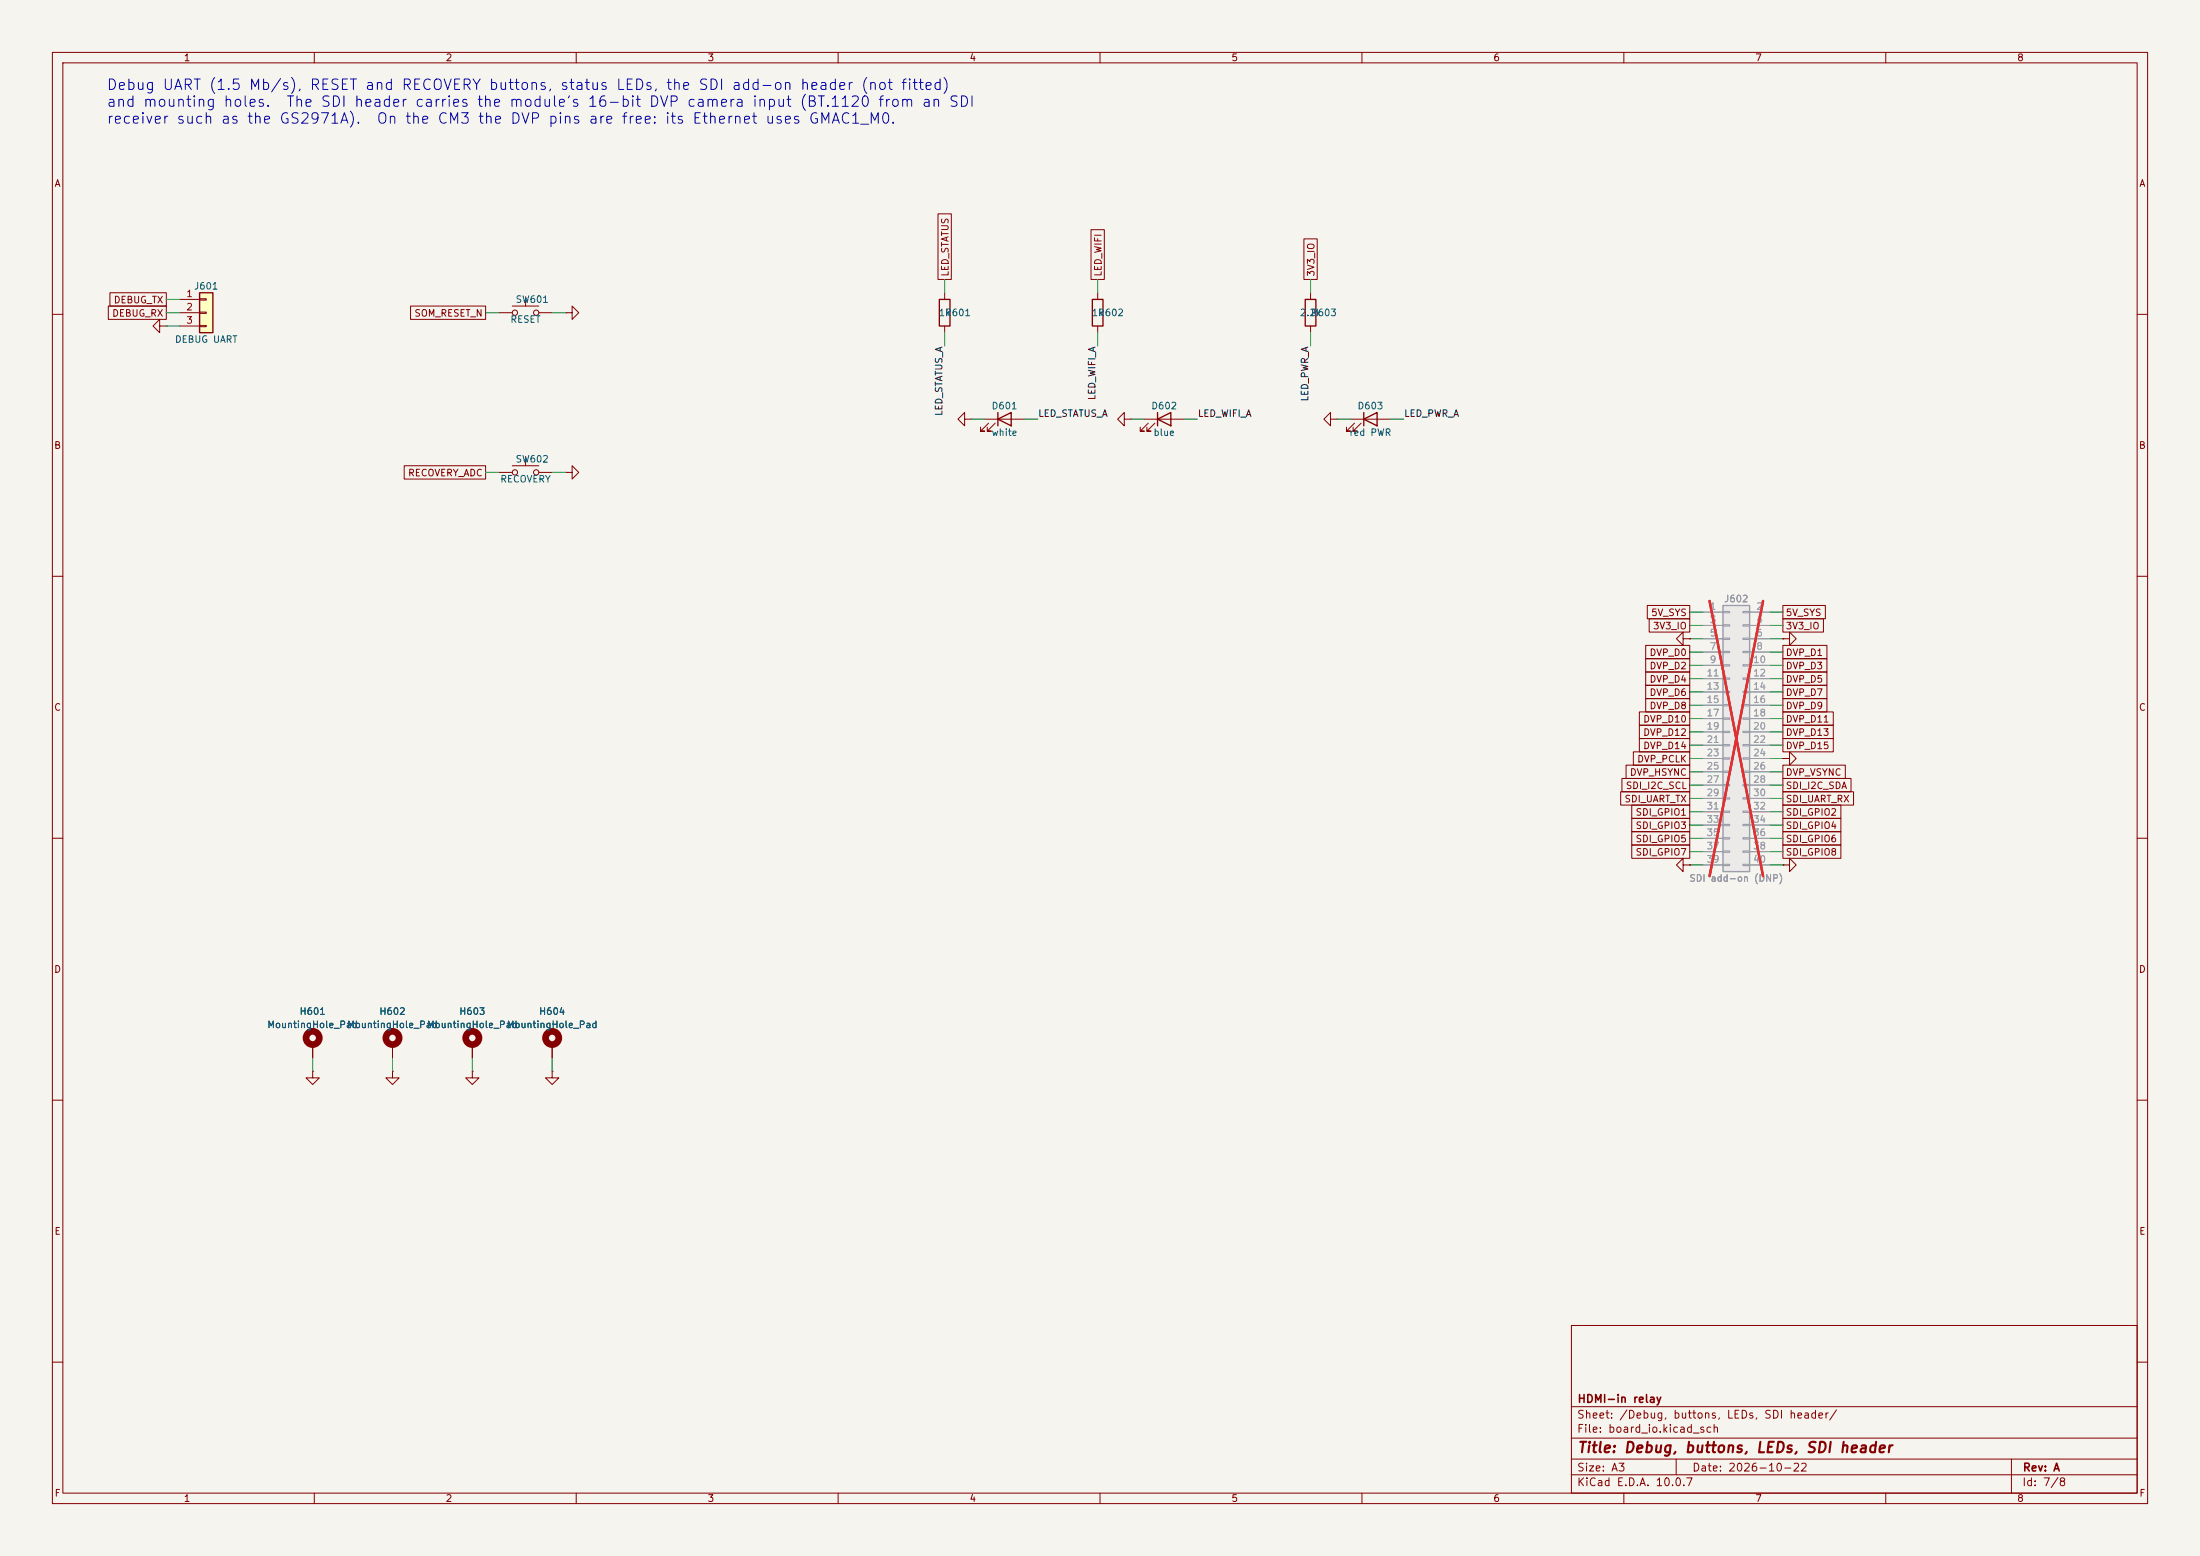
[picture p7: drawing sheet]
<svg xmlns="http://www.w3.org/2000/svg" width="420mm" height="297mm" viewBox="0 0 420 297" stroke-linecap="round" stroke-linejoin="round" font-family="sans-serif">
<path d="M0 0h420v297h-420z" fill="#f5f4ef" stroke="#f5f4ef" stroke-width=".19"/>
<g fill="none" stroke="#840000" stroke-width=".19">
<path d="M10 10h400v277h-400zM12 12h396v273h-396zM60 10v2M110 10v2M160 10v2M210 10v2M260 10v2M310 10v2M360 10v2M95.2 59.7h2.6M97.8 58.4h5.1M100.3 56.6v1.8"/>
<path d="M102.9 59.7h2.5M10 60h2M408 60h2M10 110h2M408 110h2M10 160h2M408 160h2M10 210h2M408 210h2M300 253h108v32h-108zM10 260h2M300 278.5h108"/>
<path d="M300 274.5h108M300 268.5h108M320 278.5v3M384 278.5v6.5M408 260h2M60 285v2M110 285v2M160 285v2M210 285v2M260 285v2M300 281.5h108M310 285v2"/>
<path d="M360 285v2"/>
<circle cx="98.3" cy="59.7" r=".51"/>
<circle cx="102.4" cy="59.7" r=".51"/>
</g>
<path d="M328.9 115.6h5.1v50.8h-5.1z" fill="#ebeae8"/>
<path d="M328.9 115.6h5.1v50.8h-5.1z" fill="none" stroke="#9c9b98" stroke-width=".25"/>
<g fill="none" stroke="#9c9b98" stroke-width=".19">
<path d="M325.1 116.8h3.8M325.1 119.4h3.8M328.9 116.7h1.3v.3h-1.3zM328.9 119.3h1.3v.2h-1.3zM332.7 116.7h1.3v.3h-1.3zM332.7 119.3h1.3v.2h-1.3zM334 116.8h3.8M334 119.4h3.8M325.1 121.9h3.8M325.1 124.5h3.8M325.1 127h3.8M325.1 129.5h3.8"/>
<path d="M325.1 132.1h3.8M325.1 134.6h3.8M325.1 137.2h3.8M325.1 139.7h3.8M328.9 121.8h1.3v.2h-1.3zM328.9 124.3h1.3v.3h-1.3zM328.9 126.9h1.3v.2h-1.3zM328.9 129.4h1.3v.3h-1.3zM328.9 132h1.3v.2h-1.3zM328.9 134.5h1.3v.2h-1.3zM328.9 137h1.3v.3h-1.3zM328.9 139.6h1.3v.2h-1.3z"/>
<path d="M332.7 121.8h1.3v.2h-1.3zM332.7 124.3h1.3v.3h-1.3zM332.7 126.9h1.3v.2h-1.3zM332.7 129.4h1.3v.3h-1.3zM332.7 132h1.3v.2h-1.3zM332.7 134.5h1.3v.2h-1.3zM332.7 137h1.3v.3h-1.3zM332.7 139.6h1.3v.2h-1.3zM334 121.9h3.8M334 124.5h3.8M334 127h3.8M334 129.5h3.8"/>
<path d="M334 132.1h3.8M334 134.6h3.8M334 137.2h3.8M334 139.7h3.8M325.1 142.2h3.8M325.1 144.8h3.8M325.1 147.3h3.8M325.1 149.9h3.8M325.1 152.4h3.8M325.1 154.9h3.8M325.1 157.5h3.8M328.9 142.1h1.3v.3h-1.3z"/>
<path d="M328.9 144.7h1.3v.2h-1.3zM328.9 147.2h1.3v.2h-1.3zM328.9 149.7h1.3v.3h-1.3zM328.9 152.3h1.3v.2h-1.3zM328.9 154.8h1.3v.3h-1.3zM328.9 157.4h1.3v.2h-1.3zM328.9 159.9h1.3v.2h-1.3zM332.7 142.1h1.3v.3h-1.3zM332.7 144.7h1.3v.2h-1.3zM332.7 147.2h1.3v.2h-1.3zM332.7 149.7h1.3v.3h-1.3zM332.7 152.3h1.3v.2h-1.3z"/>
<path d="M332.7 154.8h1.3v.3h-1.3zM332.7 157.4h1.3v.2h-1.3zM332.7 159.9h1.3v.2h-1.3zM334 142.2h3.8M334 144.8h3.8M334 147.3h3.8M334 149.9h3.8M334 152.4h3.8M334 154.9h3.8M334 157.5h3.8M325.1 160h3.8M325.1 162.6h3.8"/>
<path d="M325.1 165.1h3.8M328.9 162.4h1.3v.3h-1.3zM328.9 165h1.3v.2h-1.3zM332.7 162.4h1.3v.3h-1.3zM332.7 165h1.3v.2h-1.3zM334 160h3.8M334 162.6h3.8M334 165.1h3.8"/>
</g>
<path d="M326.4 114.7l10.2 52.5M336.6 114.7l-10.2 52.5" fill="none" stroke="#e12e31" stroke-width=".46"/>
<path d="M250.2 55.9v1.3M250.2 62.2v1.3M254 80v-1.3l-1.3 1.3 1.3 1.3v-1.3h1.3M255.3 80h.1" fill="none" stroke="#840000" stroke-width=".19"/>
<path d="M249.2 57.2h2v5h-2z" fill="none" stroke="#840000" stroke-width=".25"/>
<path d="M38.1 55.9h2.5v7.6h-2.5z" fill="#ffffc2"/>
<path d="M38.1 55.9h2.5v7.6h-2.5zM179.3 57.2h2.1v5h-2.1zM208.5 57.2h2.1v5h-2.1zM190.5 78.7v2.6M221 78.7v2.6M260.3 78.7v2.6M190.5 80l2.5-1.3v2.6zM221 80l2.5-1.3v2.6zM260.3 80l2.6-1.3v2.6z" fill="none" stroke="#840000" stroke-width=".25"/>
<g fill="none" stroke="#840000" stroke-width=".19">
<path d="M20.7 58.4h11v2.6h-11zM21 55.9h10.7v2.5h-10.7zM34.3 57.2h3.8M34.3 59.7h3.8M38.1 57h1.3v.3h-1.3zM38.1 59.6h1.3v.2h-1.3zM78.4 58.4h14.3v2.6h-14.3zM107.9 59.7h1.3v-1.3l1.3 1.3-1.3 1.3v-1.3M107.9 59.7h.1M179.1 40.8h2.5v12.5h-2.5zM180.3 55.9v1.3M208.3 43.8h2.5v9.5h-2.5z"/>
<path d="M209.5 55.9v1.3M248.9 45.6h2.6v7.7h-2.6zM30.5 62.2v-1.2l-1.3 1.2 1.3 1.3v-1.3h1.2M31.7 62.2h.1M34.3 62.2h3.8M38.1 62.1h1.3v.3h-1.3zM180.3 62.2v1.3M209.5 62.2v1.3M77.2 88.9h15.5v2.5h-15.5zM95.2 90.2h2.6M97.8 88.9h5.1M100.3 87.1v1.8"/>
<path d="M102.9 90.2h2.5M107.9 90.2h1.3v-1.3l1.3 1.3-1.3 1.2v-1.2M107.9 90.2h.1M184.1 80v-1.3l-1.2 1.3 1.2 1.3v-1.3h1.3M185.4 80h.1M188 80h7.6M188.7 80.8l-1.5 1.5h.8h-.8v-.8M190 80.8l-1.5 1.5h.7h-.7v-.8M214.6 80v-1.3l-1.2 1.3 1.2 1.3v-1.3h1.3M215.9 80h.1M218.4 80h7.7M219.2 80.8l-1.5 1.5h.7h-.7v-.8"/>
<path d="M220.5 80.8l-1.6 1.5h.8h-.8v-.8M257.8 80h7.6M258.6 80.8l-1.6 1.5h.8h-.8v-.8M259.8 80.8l-1.5 1.5h.8h-.8v-.8M314.5 115.6h8.1v2.5h-8.1zM314.8 118.1h7.8v2.6h-7.8zM340.4 118.1h7.7v2.6h-7.7zM340.4 115.6h8.1v2.5h-8.1zM313 135.9h9.6v2.5h-9.6zM313 138.4h9.6v2.6h-9.6zM314.2 125.7h8.4v2.6h-8.4zM314.2 123.2h8.4v2.5h-8.4z"/>
<path d="M314.2 130.8h8.4v2.6h-8.4zM314.2 128.3h8.4v2.5h-8.4zM314.2 133.3h8.4v2.6h-8.4zM321.3 121.9v-1.2l-1.3 1.2 1.3 1.3v-1.3h1.3M322.6 121.9h.1M340.4 121.9h1.2v-1.2l1.3 1.2-1.3 1.3v-1.3M340.4 121.9h.1M340.4 138.4h9.6v2.6h-9.6zM340.4 135.9h9.6v2.5h-9.6zM340.4 133.3h8.4v2.6h-8.4zM340.4 130.8h8.4v2.6h-8.4zM340.4 123.2h8.4v2.5h-8.4z"/>
<path d="M340.4 128.3h8.4v2.5h-8.4zM340.4 125.7h8.4v2.6h-8.4zM309.4 151.1h13.2v2.6h-13.2zM309.6 148.6h13v2.5h-13zM310.4 146h12.2v2.6h-12.2zM311.5 156.2h11.1v2.6h-11.1zM311.5 158.7h11.1v2.6h-11.1zM311.5 153.7h11.1v2.5h-11.1zM311.8 143.5h10.8v2.6h-10.8zM313 141h9.6v2.5h-9.6zM340.4 144.8h1.2v-1.3l1.3 1.3-1.3 1.3v-1.3M340.4 144.8h.1"/>
<path d="M340.4 141h9.6v2.5h-9.6zM340.4 151.1h13.4v2.6h-13.4zM340.4 146h11.9v2.6h-11.9zM340.4 148.6h13v2.5h-13zM340.4 153.7h11v2.5h-11zM340.4 156.2h11v2.6h-11zM340.4 158.7h11v2.6h-11zM311.5 161.3h11.1v2.5h-11.1zM321.3 165.1v-1.3l-1.3 1.3 1.3 1.3v-1.3h1.3M322.6 165.1h.1M340.4 165.1h1.2v-1.3l1.3 1.3-1.3 1.3v-1.3M340.4 165.1h.1"/>
<path d="M340.4 161.3h11v2.5h-11zM59.7 199.4v2.5M74.9 199.4v2.5M90.2 199.4v2.5M105.4 199.4v2.5M59.7 204.5v1.2h1.3l-1.3 1.3-1.3-1.3h1.3M59.7 204.5h.1M74.9 204.5v1.2h1.3l-1.3 1.3-1.2-1.3h1.2M74.9 204.5h.1M90.2 204.5v1.2h1.2l-1.2 1.3-1.3-1.3h1.3M90.2 204.5h.1M105.4 204.5v1.2h1.3l-1.3 1.3-1.3-1.3h1.3"/>
<path d="M105.4 204.5h.1"/>
<circle cx="98.3" cy="90.2" r=".51"/>
<circle cx="102.4" cy="90.2" r=".51"/>
</g>
<g fill="none" stroke="#840000" stroke-width="1.3">
<circle cx="59.7" cy="198.1" r="1.27"/>
<circle cx="74.9" cy="198.1" r="1.27"/>
<circle cx="90.2" cy="198.1" r="1.27"/>
<circle cx="105.4" cy="198.1" r="1.27"/>
</g>
<g fill="none" stroke="#009600" stroke-width=".19">
<path d="M31.7 59.7h2.6M31.7 57.2h2.6M92.7 59.7h2.5M105.4 59.7h2.5M180.3 53.3v2.6M209.5 53.3v2.6M250.2 53.3v2.6M31.7 62.2h2.6M180.3 63.5v2.5M209.5 63.5v2.5M250.2 63.5v2.5M92.7 90.2h2.5"/>
<path d="M105.4 90.2h2.5M185.4 80h2.6M195.6 80h2.5M215.9 80h2.5M226.1 80h2.5M255.3 80h2.5M265.4 80h2.6M322.6 116.8h2.5M322.6 119.4h2.5M337.8 116.8h2.6M337.8 119.4h2.6M322.6 121.9h2.5"/>
<path d="M322.6 137.2h2.5M322.6 132.1h2.5M322.6 129.5h2.5M322.6 139.7h2.5M322.6 127h2.5M322.6 134.6h2.5M322.6 124.5h2.5M337.8 121.9h2.6M337.8 137.2h2.6M337.8 132.1h2.6M337.8 129.5h2.6M337.8 139.7h2.6"/>
<path d="M337.8 127h2.6M337.8 134.6h2.6M337.8 124.5h2.6M322.6 157.5h2.5M322.6 154.9h2.5M322.6 152.4h2.5M322.6 149.9h2.5M322.6 142.2h2.5M322.6 144.8h2.5M322.6 147.3h2.5M337.8 157.5h2.6M337.8 154.9h2.6"/>
<path d="M337.8 152.4h2.6M337.8 149.9h2.6M337.8 142.2h2.6M337.8 144.8h2.6M337.8 147.3h2.6M322.6 165.1h2.5M322.6 162.6h2.5M322.6 160h2.5M337.8 165.1h2.6M337.8 162.6h2.6M337.8 160h2.6M59.7 201.9v2.6"/>
<path d="M74.9 201.9v2.6M90.2 201.9v2.6M105.4 201.9v2.6"/>
</g>
<g fill="none" stroke="#9c9b98" stroke-width=".19">
<path d="M325.1 116.8h3.8M325.1 119.4h3.8M334 116.8h3.8M334 119.4h3.8M325.1 121.9h3.8M325.1 124.5h3.8M325.1 127h3.8M325.1 129.5h3.8M325.1 132.1h3.8M325.1 134.6h3.8M325.1 137.2h3.8M325.1 139.7h3.8"/>
<path d="M334 121.9h3.8M334 124.5h3.8M334 127h3.8M334 129.5h3.8M334 132.1h3.8M334 134.6h3.8M334 137.2h3.8M334 139.7h3.8M325.1 142.2h3.8M325.1 144.8h3.8M325.1 147.3h3.8M325.1 149.9h3.8"/>
<path d="M325.1 152.4h3.8M325.1 154.9h3.8M325.1 157.5h3.8M334 142.2h3.8M334 144.8h3.8M334 147.3h3.8M334 149.9h3.8M334 152.4h3.8M334 154.9h3.8M334 157.5h3.8M325.1 160h3.8M325.1 162.6h3.8"/>
<path d="M325.1 165.1h3.8M334 160h3.8M334 162.6h3.8M334 165.1h3.8"/>
</g>
<path d="M326.4 114.7l10.2 52.5M336.6 114.7l-10.2 52.5" fill="none" stroke="#e12e31" stroke-width=".46"/>
<g font-size="2" fill="#0000c2">
<text x="20.2" y="17.7">Debug UART (1.5 Mb/s), RESET and RECOVERY buttons, status LEDs, the SDI add-on header (not fitted)</text>
<text x="20.2" y="20.9">and mounting holes.</text>
<text x="54.5" y="20.9">The SDI header carries the module's 16-bit DVP camera input (BT.1120 from an SDI</text>
<text x="20.2" y="24.1">receiver such as the GS2971A).</text>
<text x="71.7" y="24.1">On the CM3 the DVP pins are free: its Ethernet uses GMAC1_M0.</text>
</g>
<text font-size="2" fill="#840000" x="301" y="277.8">Title: Debug, buttons, LEDs, SDI header</text>
<g font-size="1.5" fill="#840000">
<text x="301" y="268.1">HDMI-in relay</text>
<text x="300.9" y="273.8">File: board_io.kicad_sch</text>
<text x="300.9" y="271.1">Sheet: /Debug, buttons, LEDs, SDI header/</text>
<text x="300.9" y="281.2">Size: A3</text>
<text x="322.9" y="281.2">Date: 2026-10-22</text>
<text x="386" y="281.2">Rev: A</text>
<text x="300.9" y="284">KiCad E.D.A. 10.0.7</text>
<text x="385.9" y="284">Id: 7/8</text>
</g>
<g font-size="1.3" fill="#840000">
<text x="35" y="12">1</text>
<text x="85" y="12">2</text>
<text x="135" y="12">3</text>
<text x="185" y="12">4</text>
<text x="235" y="12">5</text>
<text x="285" y="12">6</text>
<text x="335" y="12">7</text>
<text x="385" y="12">8</text>
<text x="10.3" y="36">A</text>
<text x="408.3" y="36">A</text>
<text x="181.4" y="52.9" transform="rotate(-90 181.4 52.9)">LED_STATUS</text>
<text x="210.6" y="52.9" transform="rotate(-90 210.6 52.9)">LED_WIFI</text>
<text x="251.2" y="52.9" transform="rotate(-90 251.2 52.9)">3V3_IO</text>
<text x="21.6" y="58.2">DEBUG_TX</text>
<text x="21.3" y="60.7">DEBUG_RX</text>
<text x="79" y="60.7">SOM_RESET_N</text>
<text x="10.2" y="86">B</text>
<text x="408.2" y="86">B</text>
<text x="77.8" y="91.2">RECOVERY_ADC</text>
<text x="315.1" y="117.9">5V_SYS</text>
<text x="340.8" y="117.9">5V_SYS</text>
<text x="314.8" y="125.5">DVP_D0</text>
<text x="315.5" y="120.4">3V3_IO</text>
<text x="340.8" y="120.4">3V3_IO</text>
<text x="340.8" y="125.5">DVP_D1</text>
<text x="314.8" y="128.1">DVP_D2</text>
<text x="314.8" y="130.6">DVP_D4</text>
<text x="340.8" y="130.6">DVP_D5</text>
<text x="340.8" y="128.1">DVP_D3</text>
<text x="10.2" y="136">C</text>
<text x="314.8" y="133.1">DVP_D6</text>
<text x="314.8" y="135.7">DVP_D8</text>
<text x="340.8" y="135.7">DVP_D9</text>
<text x="340.8" y="133.1">DVP_D7</text>
<text x="408.2" y="136">C</text>
<text x="313.6" y="138.2">DVP_D10</text>
<text x="313.6" y="140.8">DVP_D12</text>
<text x="313.6" y="143.3">DVP_D14</text>
<text x="340.8" y="140.8">DVP_D13</text>
<text x="340.8" y="138.2">DVP_D11</text>
<text x="340.8" y="143.3">DVP_D15</text>
<text x="311.1" y="148.4">DVP_HSYNC</text>
<text x="312.4" y="145.8">DVP_PCLK</text>
<text x="340.8" y="148.4">DVP_VSYNC</text>
<text x="310" y="153.5">SDI_UART_TX</text>
<text x="310.3" y="150.9">SDI_I2C_SCL</text>
<text x="312.1" y="156">SDI_GPIO1</text>
<text x="340.8" y="153.5">SDI_UART_RX</text>
<text x="340.8" y="150.9">SDI_I2C_SDA</text>
<text x="340.8" y="156">SDI_GPIO2</text>
<text x="312.1" y="158.5">SDI_GPIO3</text>
<text x="312.1" y="161.1">SDI_GPIO5</text>
<text x="340.8" y="158.5">SDI_GPIO4</text>
<text x="340.8" y="161.1">SDI_GPIO6</text>
<text x="312.1" y="163.6">SDI_GPIO7</text>
<text x="340.8" y="163.6">SDI_GPIO8</text>
<text x="10.2" y="186">D</text>
<text x="408.2" y="186">D</text>
<text x="10.3" y="236">E</text>
<text x="408.3" y="236">E</text>
<text x="10.3" y="286">F</text>
<text x="35" y="287">1</text>
<text x="85" y="287">2</text>
<text x="135" y="287">3</text>
<text x="185" y="287">4</text>
<text x="235" y="287">5</text>
<text x="285" y="287">6</text>
<text x="335" y="287">7</text>
<text x="385" y="287">8</text>
<text x="408.3" y="286">F</text>
</g>
<g font-size="1.3" fill="#a90000">
<text x="35.5" y="57">1</text>
<text x="35.5" y="59.6">2</text>
<text x="35.5" y="62.1">3</text>
</g>
<g font-size="1.3" fill="#006464">
<text x="36.9" y="55.6">J601</text>
<text x="98.3" y="58.1">SW601</text>
<text x="33.3" y="65.7">DEBUG UART</text>
<text x="97.3" y="61.9">RESET</text>
<text x="179.1" y="60.7">1k</text>
<text x="180.3" y="60.7">R601</text>
<text x="208.3" y="60.7">1k</text>
<text x="209.5" y="60.7">R602</text>
<text x="248" y="60.7">2.2k</text>
<text x="250.2" y="60.7">R603</text>
<text x="189.2" y="83.5">white</text>
<text x="189.2" y="78.4">D601</text>
<text x="219.7" y="78.4">D602</text>
<text x="220.1" y="83.5">blue</text>
<text x="257.5" y="83.5">red PWR</text>
<text x="259" y="78.4">D603</text>
<text x="98.3" y="88.6">SW602</text>
<text x="95.4" y="92.4">RECOVERY</text>
<text x="50.9" y="196.5">MountingHole_Pad</text>
<text x="57.1" y="194">H601</text>
<text x="66.2" y="196.5">MountingHole_Pad</text>
<text x="72.3" y="194">H602</text>
<text x="81.4" y="196.5">MountingHole_Pad</text>
<text x="87.6" y="194">H603</text>
<text x="96.6" y="196.5">MountingHole_Pad</text>
<text x="102.8" y="194">H604</text>
</g>
<g font-size="1.3" fill="#0f0f0f">
<text x="209.4" y="76.5" transform="rotate(-90 209.4 76.5)">LED_WIFI_A</text>
<text x="250.1" y="76.7" transform="rotate(-90 250.1 76.7)">LED_PWR_A</text>
<text x="180.2" y="79.5" transform="rotate(-90 180.2 79.5)">LED_STATUS_A</text>
<text x="198.1" y="79.9">LED_STATUS_A</text>
<text x="228.6" y="79.9">LED_WIFI_A</text>
<text x="267.9" y="79.9">LED_PWR_A</text>
</g>
<g font-size="1.3" fill="#a5a4a2">
<text x="326.3" y="116.7">1</text>
<text x="326.3" y="119.2">3</text>
<text x="335.2" y="116.7">2</text>
<text x="335.2" y="119.2">4</text>
<text x="326.3" y="121.8">5</text>
<text x="326.3" y="124.3">7</text>
<text x="335.2" y="121.8">6</text>
<text x="335.2" y="124.3">8</text>
<text x="325.7" y="129.4">11</text>
<text x="325.7" y="131.9">13</text>
<text x="326.3" y="126.9">9</text>
<text x="334.6" y="126.9">10</text>
<text x="334.6" y="129.4">12</text>
<text x="334.6" y="131.9">14</text>
<text x="325.7" y="134.5">15</text>
<text x="325.7" y="137">17</text>
<text x="334.6" y="134.5">16</text>
<text x="334.6" y="137">18</text>
<text x="325.7" y="139.6">19</text>
<text x="325.7" y="142.1">21</text>
<text x="334.6" y="139.6">20</text>
<text x="334.6" y="142.1">22</text>
<text x="325.7" y="144.6">23</text>
<text x="325.7" y="147.2">25</text>
<text x="325.7" y="149.7">27</text>
<text x="334.6" y="144.6">24</text>
<text x="334.6" y="147.2">26</text>
<text x="334.6" y="149.7">28</text>
<text x="325.7" y="152.3">29</text>
<text x="325.7" y="154.8">31</text>
<text x="334.6" y="152.3">30</text>
<text x="334.6" y="154.8">32</text>
<text x="325.7" y="157.3">33</text>
<text x="325.7" y="159.9">35</text>
<text x="334.6" y="157.3">34</text>
<text x="334.6" y="159.9">36</text>
<text x="325.7" y="162.4">37</text>
<text x="325.7" y="165">39</text>
<text x="334.6" y="162.4">38</text>
<text x="334.6" y="165">40</text>
</g>
<g font-size="1.3" fill="#939391">
<text x="329" y="115.3">J602</text>
<text x="322.4" y="168.6">SDI add-on (DNP)</text>
</g>
</svg>
